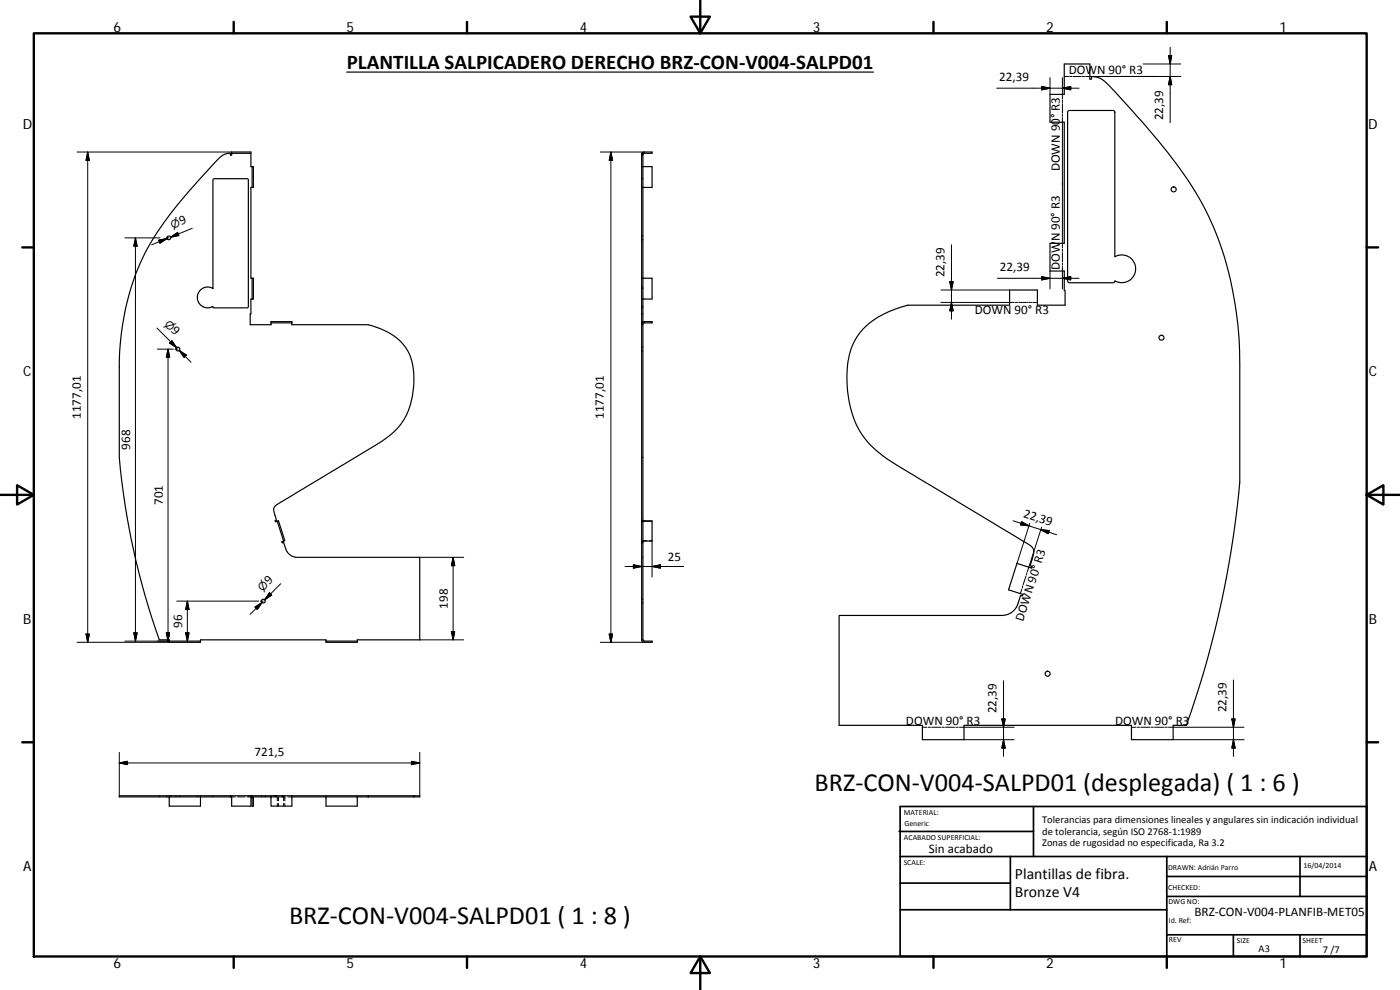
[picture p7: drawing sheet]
<svg xmlns="http://www.w3.org/2000/svg" width="420mm" height="297mm" viewBox="0 0 420 297" stroke-linecap="round" stroke-linejoin="round" font-family="sans-serif">
<g fill="none" stroke="#000" stroke-width=".36">
<path d="M319.4 19.2h7.7v4.5h.5v-.7h.9a5.2 5.2 0 0 1 3 1.4 228.3 228.3 0 0 1 26.1 31.4 98.3 98.3 0 0 1 14.5 53.6v35.3a300.3 300.3 0 0 1-16 72.9h-4v4.3h-12.5v-4.3h-50.3v4.3h-12.5v-4.3h-25v-32.9h49.1a5 5 0 0 0 4.6-3.5l.8-2.6 .6 .2 .1-.4-4.3-1.4 2.5-8 4.3 1.4 .2-.5-.6-.1 .6-1.9a4.7 4.7 0 0 0 .5-3.1l-.4-.6-1.1-.9-39.5-23.7a27.5 27.5 0 0 1-13.3-15.2 32.8 32.8 0 0 1 0-21 21.4 21.4 0 0 1 13.1-10.8l3.5-1h30.5v-4.6h8.3v4.6h8.3l-.2-10.3h-4.3v-8.3h4.3v-36.3h-4.3v-8.4h4.3zM104 21.6h158.1M320.5 33.4l.4-.3h13.2l.4 .4 .1 43.5a4.2 4.2 0 0 1 6.2 3.6 4.2 4.2 0 0 1-6.2 3.7l-.1 .3-.4 .2h-13.2l-.5-.5zM64 53.7l10.2-.1 .3 .2v38.2l-.3 .4h-9.9l-.4-.5a3.1 3.1 0 0 1-4.7-2.7 3.1 3.1 0 0 1 4.7-2.7zM69.5 46v-.4h5.8v4.4h.4M69.5 46h5.8M69.5 46v.6h-.4v-.6l-.7 .1a4.6 4.6 0 0 0-2.8 1.5 143.3 143.3 0 0 0-21.4 27 77.8 77.8 0 0 0-8.4 36.9v25.8a222.3 222.3 0 0 0 12 54.7h3v.4M75.7 50v6.2M75.7 56.2h-.4v27.3h.4M75.7 50h.3v6.2h-.3M192.7 46l.4-.4h2.6v.4h-2.4l-.4 .4M192.9 50h2.8v6.2h-2.8"/>
<path d="M75.7 83.5v6.2M75.7 89.7h-.4l-.2 7.7h6.2v-.5M75.7 83.5h.3v6.2h-.3M81.3 96.5h6.3v.4h-6.3zM87.6 96.9v.5h22.9l1 .3a17.3 17.3 0 0 1 11.4 8.6 24.2 24.2 0 0 1-2.5 20.8l-2.4 2.7-3.3 2.6-29.5 17.7a5.5 5.5 0 0 0-3 2.4l.1 1.5 .7 2.1-.4 .1 .1 .3 .5-.1M192.9 96.6l2.8-.1v.4h-2.4l-.4 .4M192.9 83.5h2.8v6.2h-2.8M192.6 137.3h.3M83.2 156.4l1.9 5.9M83.2 156.4l.4-.1 1.9 5.9-.4 .1M192.9 156.3l2.8 .1M195.7 156.4v5.9l-2.8 .2"/>
<path d="M195.7 156.4l-2.8 .1M85.1 162.3l-.5 .2 .1 .4 .4-.1 .6 1.8a3.6 3.6 0 0 0 3.6 2.6h36.7v24.8h-18.8v.4M50.8 192.4v.3h9.4v-.3M50.8 192.4h9.4M97.8 192.4v-.4h-37.6v.4M97.8 192.4v.3h9.4v-.3M97.8 192.4h9.4M192.6 192h.3M192.9 192l.4 .4h2.4v.3h-2.6l-.3-.2-.2-.5M192.9 192v-146h-.3v146M50.8 239.1v2.8h9.4v-2.8M69.1 238.8h6.2"/>
<path d="M69.1 238.8v.3M69.1 238.8h-33.3v.3h33.3M69.1 239.1h.4M69.5 238.8v3.1h5.8v-3.1M75.3 238.8l.5 .2 .2 .3v2.6h-.3v-2.4l-.4-.4M75.3 238.8h6M75.9 239.1h5.4M81.3 238.8h6.3v3.1h-6.3zM87.6 239.1h22.9M87.6 238.8h22.9M97.8 239.1v2.8h9.4v-2.8M110.5 238.8v.3"/>
<path d="M110.5 238.8h13.7M110.5 239.1h13.7M124.2 238.8h1.8v.3h-1.8M124.2 238.8v.3"/>
<circle cx="352.2" cy="56.8" r=".75"/>
<circle cx="50.6" cy="71.4" r=".56"/>
<circle cx="53.4" cy="104.7" r=".56"/>
<circle cx="348.6" cy="101.3" r=".75"/>
<circle cx="79" cy="180.4" r=".56"/>
<circle cx="314.4" cy="202.1" r=".76"/>
</g>
<g fill="none" stroke="#000" stroke-width=".3">
<path d="M343.1 19.2h11.3M350.7 16.7h1l-.5 2.5zM351.2 14.2v22.6M299.1 26.5h24.7M312.6 26l2.5 .5-2.5 .5zM315.1 23.3v5M318.8 30.1v.7M318.8 31.1v2.8M318.8 34.2v.7M318.8 35.3v39.1M318.8 26.5l2.5-.5v1zM318.8 23.3v6.4"/>
<path d="M319.4 22.9h1.3M321 22.9h.6M322 22.9h2.5M324.8 22.9h.7M325.8 22.9h28.6M351.2 22.9l.5 2.5h-1zM23.1 45.6h46.4M26.3 45.6l.5 2.5h-1zM26.3 45.6v147.1M180.2 45.6h13.1M183.3 45.6v147.1M183.3 45.6l.5 2.5h-1z"/>
<path d="M192.6 56.2h.1M192.6 50h.1M192.6 53.6h.1M192.6 46.6h.1M192.6 46.2v.2M192.7 46l-.1 .1M192.8 56.2h.1M192.8 50h.1M192.8 53.6h.1M192.8 46.6h.1M37.5 71.4h10.5M40.6 71.4v121"/>
<path d="M40.6 71.4l.6 2.5h-1zM47.6 72.1l2.6-.5-2.2 1.4zM49.9 71.4h.8M50.2 71.6l-4.7 1.8M51.2 71.2l2.1-1.5 .4 1zM57.7 68.5l-6.5 2.7 2.3-1M192.6 70.8h.1M192.6 71.9h.1M192.8 70.8h.1M192.8 71.9h.1M285.5 73.4v22.4M318.8 74.7v.7"/>
<path d="M318.8 75.8v2.7M318.8 78.9v.7M318.8 79.9v6.8M47.1 98.4l5.9 5.9-1.8-1.7M192.6 97.4h.1M192.6 86.5h.1M192.6 91.9h.1M192.6 86.1h.1M192.6 92.4h.1M192.6 83.5h.1M192.6 89.7h.1M192.6 94.1h.1"/>
<path d="M192.6 97v.3M192.8 97.4h.1M192.8 86.5h.1M192.8 91.9h.1M192.8 86.1h.1M192.8 92.4h.1M192.8 83.5h.1M192.8 89.7h.1M192.8 94.1h.1M192.9 96.6l-.1 .2M282.4 90.7h22M282.4 87h20.6"/>
<path d="M285 84.5h1.1l-.6 2.5zM285.5 90.7l.6 2.6h-1.1zM299.3 83.5h24.5M304.7 90.7h.7M305.8 90.7h2.8M308.9 90.7h.7M309.9 90.7h1.4M312.6 83l2.5 .5-2.5 .5zM315.1 81.3v5.4M318.8 83.5l2.5-.5v1zM47.3 104.8h4.7M50.4 104.8v87.6"/>
<path d="M50.4 104.8l.5 2.4h-1zM51.6 102.2l1.4 2.1-2.1-1.4zM52.5 104.8h.9M53.8 105.2l2.1 1.4-.7 .7zM53.8 105.2l3.5 3.5M192.6 104.2h.1M192.6 105.3h.1M192.8 104.2h.1M192.8 105.3h.1M192.6 156.5h.1M192.6 156.1h.1M192.6 156.2h.1"/>
<path d="M192.7 156.4l-.1 .1M192.8 156.5h.1M192.8 156.1h.1M192.8 156.2h.1M192.9 156.3l-.1 .1M304 156.3l13.1 4.1M306.6 156.5l2.2 1.3-2.5-.3zM309 157l-3.8 12M312.4 158.9l2.5 .3-.3 .9zM312.6 158.2l-4.3 13.3M80.9 177.8l.6 .8-2.1 1.4zM84.2 175.2l-4.8 4.8 1.8-1.8"/>
<path d="M126 167.2h13.2M136 167.2v24.8M136 167.2l.5 2.5h-1zM187.6 170h17.6M190.1 169.5l2.5 .5-2.5 .5zM192.6 167.2h.1M192.6 179.8h.1M192.6 162.5h.1M192.6 162.9h.1M192.6 162.8h.1M192.8 162.3l-.2 .2M192.8 167.2h.1"/>
<path d="M192.8 179.8h.1M192.8 162.5h.1M192.8 162.9h.1M192.8 162.8h.1M194.1 162.2h-1.1M194.9 162.2h.8M195.7 162.3v10.8M195.7 170l2.5-.5v1zM306.7 176.8l-.5 1.3M306.9 175.8l-.1 .6M307.9 172.8l-.8 2.7M308.2 171.8l-.2 .7"/>
<path d="M23.1 192.7h27.7M25.8 190.2h1l-.5 2.5zM37.5 192.4h13.3M40.2 189.9h1l-.6 2.5zM49.9 189.9h1l-.5 2.5zM53.1 180.4h24.5M55.7 189.9h1l-.5 2.5zM56.2 180.4v12M56.2 180.4l.5 2.5h-1zM76.5 182.2l2.1-1.4-1.4 2.1zM78.1 180.4h.9M78.6 180.8l-3.5 3.5"/>
<path d="M126 192h13.2M135.5 189.5h1l-.5 2.5zM180.2 192.7h13.1M182.8 190.2h1l-.5 2.5zM192.6 180.9h.1M192.8 180.9h.1M276.8 218.2h1.4M278.6 218.2h.6M279.6 218.2h2.8M282.7 218.2h.7M283.8 218.2h2.7M286.9 218.2h.7"/>
<path d="M300.7 215.7h1l-.5 2.5zM301.2 204.3v22.6M304.3 218.2h-16.4M339.6 218.2h1.3M341.3 218.2h.7M342.3 218.2h2.8M345.5 218.2h.6M346.5 218.2h2.8M349.6 218.2h.7M369.7 215.7h1l-.5 2.5zM370.2 204v22.9M373.3 218.2h-22.6"/>
<path d="M35.8 225.7v13.1M35.8 228.9h90.2M35.8 228.9l2.5-.5v1zM47.8 238.8h.1M47.8 239v.1M50.1 238.8h.1M50.1 239v.1M50.8 238.8h.1M50.8 239v.1M51.2 238.8h.1M51.2 239v.1M52.8 238.8h.1"/>
<path d="M52.8 239v.1M54 238.8h.1M54 239v.1M59.2 238.8h.1M59.2 239v.1M60.2 238.8h.1M60.2 239v.1M63.9 238.8h.1M63.9 239v.1M69.5 239.1h1.2M71.3 239.1h2.3M74.1 239.1h1.4"/>
<path d="M74.5 238.8h.1M74.5 239v.1M75.1 238.8h.1M75.1 239v.1M75.7 239.1h.2M78.5 238.8h.1M78.5 239v.1M79.6 238.8h.1M79.6 239v.1M82.2 238.8h.1M82.2 239v.1M82.6 238.8h.1"/>
<path d="M82.6 239l-1.3 .1M82.7 238.8h.1M82.7 239v.1M82.9 238.8h.3M82.9 239.1l.1 .1M83 238.8h.1M83 239v.1M83.2 239.3v1M83.2 239.1h2.5M83.5 239.1l.1 1.2M84.6 238.8h.1M84.6 239v.1"/>
<path d="M84.7 238.8h.1M84.7 239v.1M84.8 239.1l.2 .1M84.8 238.8h.3M85.1 239.3v1M85.1 239v.1M85.4 239.1l.1 1.2M86.3 239.1h1.3M97.8 238.8h.1M97.8 239v.1M107.2 238.8h.1M107.2 239v.1"/>
<path d="M123.5 228.4l2.5 .5-2.5 .5zM126 225.7v13.1M289.3 221.9h15M301.2 221.9l.5 2.6h-1zM352.1 221.9h21.2M370.2 221.9l.5 2.6h-1zM83.2 241.1v.8M83.6 241.1v.8M85.1 241.1v.8M85.5 241.1v.8"/>
</g>
<g fill="none" stroke="#000" stroke-width=".71">
<path d="M10.1 10h400.1v277h-400.1zM70.1 6.6v3.4M140.2 6.6v3.4M207.3 5h5.8l-2.9 5zM210.2 0v10M280.2 6.6v3.4M350.2 6.6v3.4M6.7 74.2h3.4M410.2 74.2h3.4M.2 148.5h9.9M5.1 145.6l5 2.9-5 2.9zM410.2 148.5l5-2.9v5.8z"/>
<path d="M410.2 148.5h9.9M6.7 222.7h3.4M410.2 222.7h3.4M70.1 287v3.4M140.2 287v3.4M210.2 287l2.9 5h-5.8zM210.2 287v10M280.2 287v3.4M350.2 287v3.4"/>
</g>
<g fill="none" stroke="#000" stroke-width=".51">
<path d="M269.8 249.5h40.4M270.1 257h140.1M270.1 242h140.1v45h-140.1zM303.2 257v16M310.2 242v15M350.2 257v30M390.2 257v12M270.1 273h80.1M270.1 265h33.1M350.2 269h60M350.2 263h60M350.2 280.5h60"/>
<path d="M370.2 280.5v6.5M390.2 280.5v6.5"/>
</g>
<g fill="#000" stroke="#000" stroke-width=".3">
<path d="M350.7 16.7h1l-.5 2.5zM312.6 26l2.5 .5-2.5 .5zM318.8 26.5l2.5-.5v1zM351.2 22.9l.5 2.5h-1zM26.3 45.6l.5 2.5h-1zM183.3 45.6l.5 2.5h-1zM40.6 71.4l.6 2.5h-1zM47.6 72.1l2.6-.5-2.2 1.4zM51.2 71.2l2.1-1.5 .4 1zM285 84.5h1.1l-.6 2.5zM285.5 90.7l.6 2.6h-1.1zM312.6 83l2.5 .5-2.5 .5z"/>
<path d="M318.8 83.5l2.5-.5v1zM51.6 102.2l1.4 2.1-2.1-1.4zM50.4 104.8l.5 2.4h-1zM53.8 105.2l2.1 1.4-.7 .7zM306.6 156.5l2.2 1.3-2.5-.3zM312.4 158.9l2.5 .3-.3 .9zM80.9 177.8l.6 .8-2.1 1.4zM136 167.2l.5 2.5h-1zM190.1 169.5l2.5 .5-2.5 .5zM195.7 170l2.5-.5v1zM25.8 190.2h1l-.5 2.5zM40.2 189.9h1l-.6 2.5z"/>
<path d="M49.9 189.9h1l-.5 2.5zM55.7 189.9h1l-.5 2.5zM56.2 180.4l.5 2.5h-1zM76.5 182.2l2.1-1.4-1.4 2.1zM135.5 189.5h1l-.5 2.5zM182.8 190.2h1l-.5 2.5zM300.7 215.7h1l-.5 2.5zM369.7 215.7h1l-.5 2.5zM35.8 228.9l2.5-.5v1zM123.5 228.4l2.5 .5-2.5 .5zM301.2 221.9l.5 2.6h-1zM370.2 221.9l.5 2.6h-1z"/>
</g>
<g font-size="7.9">
<text x="244.5" y="237.3">BRZ‐CON‐V004‐SALPD01 (desplegada) ( 1 : 6 )</text>
<text x="86.8" y="277.3">BRZ‐CON‐V004‐SALPD01 ( 1 : 8 )</text>
</g>
<text font-size="6.3" x="104" y="20.7">PLANTILLA SALPICADERO DERECHO BRZ‐CON‐V004‐SALPD01</text>
<g font-size="4.7">
<text x="304.6" y="263.9">Plantillas de fibra.</text>
<text x="304.6" y="269.3">Bronze V4</text>
</g>
<g font-size="4.2">
<text x="34" y="9.6">6</text>
<text x="104" y="9.6">5</text>
<text x="174" y="9.6">4</text>
<text x="244" y="9.6">3</text>
<text x="314" y="9.6">2</text>
<text x="384" y="9.6">1</text>
<text x="6.8" y="38.7">D</text>
<text x="410.6" y="38.7">D</text>
<text x="7" y="112.9">C</text>
<text x="410.8" y="112.9">C</text>
<text x="7" y="187.1">B</text>
<text x="410.8" y="187.1">B</text>
<text x="7" y="261.3">A</text>
<text x="410.8" y="261.3">A</text>
<text x="34" y="290.4">6</text>
<text x="104" y="290.4">5</text>
<text x="174" y="290.4">4</text>
<text x="244" y="290.4">3</text>
<text x="314" y="290.4">2</text>
<text x="384" y="290.4">1</text>
</g>
<g font-size="3.9">
<text x="320.7" y="22.1">DOWN 90° R3</text>
<text x="299.9" y="24.4">22,39</text>
<text x="349.1" y="36" transform="rotate(-90 349.1 36)">22,39</text>
<text x="318" y="51.4" transform="rotate(-90 318 51.4)">DOWN 90° R3</text>
<text x="54.3" y="67.6" transform="rotate(-22 54.3 67.6)">9</text>
<text x="318" y="72.4" transform="rotate(-90 318 72.4)">N 90° R3</text>
<text x="283.5" y="83.2" transform="rotate(-90 283.5 83.2)">22,39</text>
<text x="300.1" y="81.4">22,39</text>
<text x="318" y="81" transform="rotate(-90 318 81)">DOW</text>
<text x="292.5" y="94.1">DOWN 90° R3</text>
<text x="51.2" y="99.4" transform="rotate(45 51.2 99.4)">9</text>
<text x="24.2" y="125.7" transform="rotate(-90 24.2 125.7)">1177,01</text>
<text x="181.3" y="125.7" transform="rotate(-90 181.3 125.7)">1177,01</text>
<text x="39.1" y="134.9" transform="rotate(-90 39.1 134.9)">968</text>
<text x="48.9" y="151.5" transform="rotate(-90 48.9 151.5)">701</text>
<text x="306.9" y="155" transform="rotate(18 306.9 155)">22,39</text>
<text x="200.4" y="168.4">25</text>
<text x="80.8" y="175.6" transform="rotate(-45 80.8 175.6)">9</text>
<text x="134.4" y="182.6" transform="rotate(-90 134.4 182.6)">198</text>
<text x="54.7" y="188.3" transform="rotate(-90 54.7 188.3)">96</text>
<text x="307.1" y="186.5" transform="rotate(-72 307.1 186.5)">DOWN 90° R3</text>
<text x="299.1" y="214" transform="rotate(-90 299.1 214)">22,39</text>
<text x="368.1" y="213.7" transform="rotate(-90 368.1 213.7)">22,39</text>
<text x="271.9" y="217.4">DOWN 90° R3</text>
<text x="334.6" y="217.4">DOWN 90° R3</text>
<text x="76.4" y="226.8">721,5</text>
<text x="278.8" y="255.8">Sin acabado</text>
<text x="358.5" y="274.9">BRZ‐CON‐V004‐PLANFIB‐MET05</text>
</g>
<g font-size="3.3">
<text x="51.7" y="68.6" transform="rotate(-22 51.7 68.6)">⌀</text>
<text x="49.2" y="97.5" transform="rotate(45 49.2 97.5)">⌀</text>
<text x="78.8" y="177.6" transform="rotate(-45 78.8 177.6)">⌀</text>
</g>
<g font-size="3.1">
<text x="312.8" y="246.8">Tolerancias para dimensiones lineales y angulares sin indicación individual</text>
<text x="312.8" y="250.4">de tolerancia, según ISO 2768‐1:1989</text>
<text x="312.8" y="254">Zonas de rugosidad no especificada, Ra 3.2</text>
<text x="377.7" y="285.6">A3</text>
<text x="397" y="285.9">7 /7</text>
</g>
<g font-size="2.4">
<text x="271.2" y="244.4">MATERIAL:</text>
<text x="271.3" y="251.9">ACABADO SUPERFICIAL:</text>
<text x="271.4" y="247.9">Generic</text>
<text x="271.2" y="259.7">SCALE:</text>
<text x="350.6" y="260.9">DRAWN: Adrián Parro</text>
<text x="391.2" y="260.6">16/04/2014</text>
<text x="350.6" y="267">CHECKED:</text>
<text x="350.7" y="271.4">DWG NO:</text>
<text x="350.8" y="276.8">Id. Ref:</text>
<text x="350.8" y="282.8">REV</text>
<text x="371.2" y="282.9">SIZE</text>
<text x="390.9" y="282.9">SHEET</text>
</g>
</svg>
